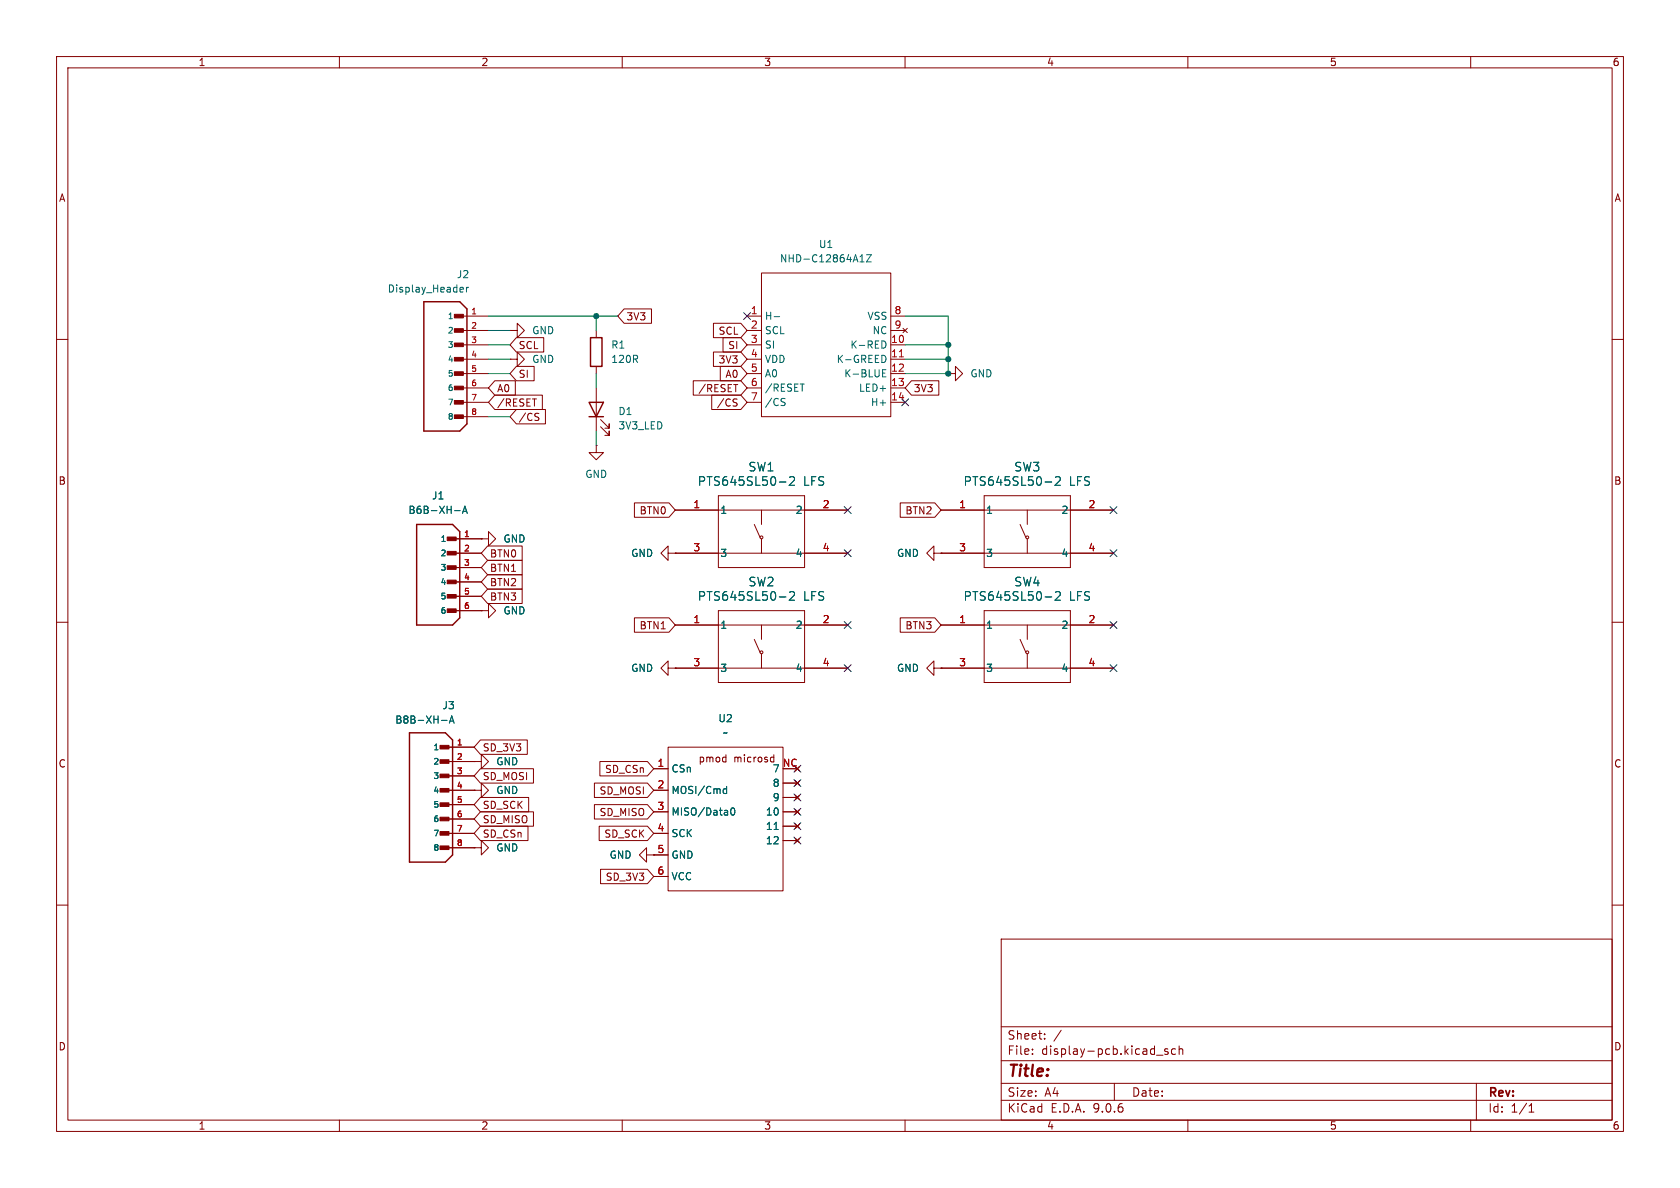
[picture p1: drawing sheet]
<svg xmlns="http://www.w3.org/2000/svg" width="297mm" height="210mm" viewBox="0 0 297 210" stroke-linecap="round" stroke-linejoin="round" font-family="sans-serif">
<g fill="none" stroke="#840000" stroke-width=".18">
<path d="M10 10h277v190h-277zM12 12h273v186h-273zM60 10v2M110 10v2M160 10v2M210 10v2M260 10v2M81.3 55.9h5.1M81.3 58.4h5.1M90.2 58.4h1.2v-1.2l1.3 1.2-1.3 1.3v-1.3M90.2 58.4h.1M91.3 59.7h4.8v2.5h-4.8l-1.1-1.2z"/>
<path d="M105.4 58.4v1.3M110.3 54.6h4.9v2.6h-4.9l-1.1-1.3zM126.1 57.1h4.9l1.1 1.3-1.1 1.3h-4.9zM127.8 59.7h3.2l1.1 1.3-1.1 1.2h-3.2zM132.1 55.9h2.5M132.1 58.4h2.5M134.6 48.3h22.9v25.4h-22.9zM157.5 55.9h2.5M157.5 58.4h2.5M159.6 58l.8 .8M160.4 58l-.8 .8M10 60h2"/>
<path d="M81.3 61h5.1M81.3 63.5h5.1M81.3 66h5.1M81.3 68.6h5.1M81.3 71.1h5.1M81.3 73.7h5.1M87.5 69.8h8.4v2.6h-8.4l-1.1-1.3zM87.5 67.3h3.6v2.6h-3.6l-1.1-1.3zM90.2 63.5h1.2v-1.3l1.3 1.3-1.3 1.3v-1.3M90.2 63.5h.1M91.3 64.8h3.1v2.5h-3.1l-1.1-1.3zM91.3 72.4h5.1v2.5h-5.1l-1.1-1.2z"/>
<path d="M94.1 70.5h.7M94.8 73.1h.5M95 73.7l.3 .3-.3 .3M105.4 78.7v1.3h1.3l-1.3 1.3-1.3-1.3h1.3M105.4 78.7h.1M105.4 64.8v1.2M105.4 68.6v7.6M106.2 75.4l1.5 1.6v-.8v.8h-.8M106.2 74.2l1.5 1.5v-.8v.8h-.8M122.6 67.3h8.4l1.1 1.3-1.1 1.3h-8.4zM125.8 69.8h5.2l1.1 1.3-1.1 1.3h-5.2zM126.1 62.2h4.9l1.1 1.3-1.1 1.3h-4.9z"/>
<path d="M127.3 64.8h3.7l1.1 1.2-1.1 1.3h-3.7zM129.7 68h.7M129.8 70.5l.5 .1M130.1 71.2l.2 .2-.2 .4M132.1 61h2.5M132.1 63.5h2.5M132.1 66h2.5M132.1 68.6h2.5M132.1 71.1h2.5M157.5 61h2.5M157.5 63.5h2.5M157.5 66h2.5"/>
<path d="M157.5 68.6h2.5M157.5 71.1h2.5M161.1 67.3h4.9v2.6h-4.9l-1.1-1.3zM167.6 66h1.3v-1.2l1.3 1.2-1.3 1.3v-1.3M167.6 66h.1M285 60h2M80 97.8h5.1M80 95.3h5.1M85.1 95.3h1.3v-1.3l1.2 1.3-1.2 1.2v-1.2M85.1 95.3h.1M86.2 96.5h6.1v2.6h-6.1l-1.1-1.3zM86.2 99.1h6.1v2.5h-6.1l-1.1-1.3z"/>
<path d="M112.2 88.9h6.1l1.1 1.3-1.1 1.2h-6.1zM118.1 97.8v-1.3l-1.3 1.3 1.3 1.3v-1.3h1.3M119.4 97.8h.1M119.4 90.2h30.5M119.4 97.8h30.5M127 87.6h15.2v12.7h-15.2zM133.3 92.7l1.1 2.3M134.6 90.2v2.5M134.6 95.3v2.5M159.1 88.9h6.2l1.1 1.3-1.1 1.2h-6.2zM165.1 97.8v-1.3l-1.3 1.3 1.3 1.3v-1.3h1.3M166.4 97.8h.1"/>
<path d="M166.4 90.2h30.4M166.4 97.8h30.4M174 87.6h15.2v12.7h-15.2zM180.3 92.7l1.1 2.3M181.6 90.2v2.5M181.6 95.3v2.5M10 110h2M80 100.3h5.1M80 108h5.1M80 102.9h5.1M80 105.4h5.1M85.1 108h1.3v-1.3l1.2 1.3-1.2 1.2v-1.2"/>
<path d="M85.1 108h.1M86.2 101.6h6.1v2.5h-6.1l-1.1-1.2zM86.2 104.1h6.1v2.6h-6.1l-1.1-1.3zM112.2 109.2h6.1l1.1 1.3-1.1 1.3h-6.1zM118.1 118.1v-1.3l-1.3 1.3 1.3 1.3v-1.3h1.3M119.4 118.1h.1M119.4 110.5h30.5M119.4 118.1h30.5M127 108h15.2v12.7h-15.2zM133.3 113l1.1 2.3M134.6 110.5v2.5M134.6 115.6v2.5"/>
<path d="M159.1 109.2h6.2l1.1 1.3-1.1 1.3h-6.2zM165.1 118.1v-1.3l-1.3 1.3 1.3 1.3v-1.3h1.3M166.4 118.1h.1M166.4 110.5h30.4M166.4 118.1h30.4M174 108h15.2v12.7h-15.2zM180.3 113l1.1 2.3M181.6 110.5v2.5M181.6 115.6v2.5M285 110h2M78.7 139.7h5.1M78.7 132.1h5.1"/>
<path d="M78.7 134.6h5.1M78.7 137.2h5.1M83.8 139.7h1.3v-1.3l1.3 1.3-1.3 1.3v-1.3M83.8 139.7h.1M83.8 134.6h1.3v-1.2l1.3 1.2-1.3 1.3v-1.3M83.8 134.6h.1M84.9 130.8h8.3v2.6h-8.3l-1.1-1.3zM84.9 135.9h9.4v2.5h-9.4l-1.1-1.2zM105.1 138.4h9.4l1.1 1.3-1.1 1.3h-9.4zM106 134.6h8.5l1.1 1.3-1.1 1.3h-8.5zM115.6 135.9h2.5M115.6 139.7h2.5"/>
<path d="M118.1 132.1h20.3v25.4h-20.3zM127.8 134.6l.2 .1 .3-.1M128.3 133.4v1.3M128.3 133.9l-.3-.1-.2 .2M136.8 133.9l-.4-.1-.2 .3 .1 .5h.5M136.8 133.4v1.3M138.4 138.4h2.6M140.6 138l.8 .8M141.4 138l-.8 .8M78.7 147.3h5.1M78.7 142.2h5.1M78.7 144.8h5.1"/>
<path d="M78.7 149.9h5.1M83.8 149.9h1.3v-1.3l1.3 1.3-1.3 1.2v-1.2M83.8 149.9h.1M84.9 141h8.6v2.5h-8.6l-1.1-1.3zM84.9 143.5h9.4v2.6h-9.4l-1.1-1.3zM84.9 146h8.4v2.6h-8.4l-1.1-1.3zM105.1 142.2h9.4l1.1 1.3-1.1 1.3h-9.4zM105.9 146h8.6l1.1 1.3-1.1 1.3h-8.6zM106.2 153.7h8.3l1.1 1.2-1.1 1.3h-8.3zM114.3 151.1v-1.2l-1.3 1.2 1.3 1.3v-1.3h1.3M115.6 151.1h.1M115.6 143.5h2.5"/>
<path d="M115.6 147.3h2.5M115.6 151.1h2.5M115.6 154.9h2.5M138.4 143.5h2.6M138.4 141h2.6M138.4 146.1h2.6M138.4 148.6h2.6M140.6 140.6l.8 .8M140.6 143.1l.8 .8M140.6 145.7l.8 .7M140.6 148.2l.8 .8M141.4 140.6l-.8 .8"/>
<path d="M141.4 143.1l-.8 .8M141.4 145.7l-.8 .7M141.4 148.2l-.8 .8M10 160h2M177 166h108v32h-108zM285 160h2M60 198v2M110 198v2M160 198v2M177 194.5h108M177 191.5h108M177 187.5h108"/>
<path d="M177 181.5h108M182.5 186.3v.1M182.5 185.5v.1M184.7 183.6v.1M184.7 182.8v.1M187.6 182.1l-1.3 2M197 191.5v3M204.5 186.5h1.1M206.5 185.5l-.4-.1-.2 .2 .1 .2 .5 .2v.3h-.6M207.8 185.5l-.4-.1-.3 .3v.4l.1 .2h.6M208.5 185.5l.2-.1 .3 .1 .1 .9M208.5 184.9v1.5"/>
<path d="M210 198v2M260 198v2M261 191.5v6.5M270.3 196.6h.9M270.3 195.5l.4-.4v1.5"/>
<circle cx="134.6" cy="95" r=".25"/>
<circle cx="181.6" cy="95" r=".25"/>
<circle cx="134.6" cy="115.3" r=".25"/>
<circle cx="181.6" cy="115.3" r=".25"/>
</g>
<path d="M74.9 53.3h6.4l1.2 1.3v20.3l-1.2 1.3h-6.4zM104.4 59.7h2v5.1h-2zM104.1 71.1h2.6l-1.3 2.6zM104.1 73.7h2.6M73.7 92.7h6.3l1.3 1.3v15.2l-1.3 1.3h-6.3zM72.4 129.5h6.3l1.3 1.3v20.3l-1.3 1.3h-6.3z" fill="none" stroke="#840000" stroke-width=".25"/>
<g fill="none" stroke="#006464" stroke-width=".18">
<path d="M81.5 50.8h.4v.3l-.6 .1M81.9 51.6h-.4M82.5 50.8v.8M82.8 50.8l-.3 .2M136.9 56h.9M152 46.3h.8M152.2 45.3l.2-.3v1.3M153.2 45h.8l-.8 1.3h.8M138.3 70.4l.5 .1M138.6 71.1l.2 .2-.2 .4M141.5 67.9h.7M156 66h.4"/>
<path d="M156.2 60.3a.68 .68 0 0 1 .4 .6 .68 .68 0 0 1-.4 .6M156.4 62.9l.2 .5-.2 .6M156.6 65.3h-.6v1.3h.6M80.4 90.3h.9M81.8 90.7l.4-1.2 .4 1.2M81.9 90.4h.6M137.8 85.2h1.1M139.6 84.4l.6-.1 .2 .1 .1 .3-1 1.1h1M184.8 85.2h1.1M186.6 84.4l.6-.1 .2 .1 .1 .3-1 1.1h1M137.8 105.5h1.1M139.6 104.7l.6-.1 .2 .1 .1 .3-1 1.1h1"/>
<path d="M184.8 105.5h1.1M186.6 104.7l.6-.1 .2 .1 .1 .3-1 1.1h1M78 127.3h1M79.4 127.8l.5-1.2 .4 1.2M79.6 127.5h.6M128.5 139v1.3M128.5 139.5l-.4-.1-.2 .3M127.9 140l.2 .3 .4-.1M129.3 142.9l.2-.1a.68 .68 0 0 1 .4 .7 .68 .68 0 0 1-.4 .6l-.2-.1-.1-.4zM136.9 146.6h.7"/>
</g>
<g fill="#840000" stroke="#840000" stroke-width=".18">
<path d="M80.3 55.6h1.6v.6h-1.6z"/>
<path d="M80.3 58.1h1.6v.6h-1.6z"/>
<path d="M80.3 60.6h1.6v.7h-1.6z"/>
<path d="M80.3 63.2h1.6v.6h-1.6z"/>
<path d="M80.3 65.7h1.6v.7h-1.6z"/>
<path d="M80.3 68.3h1.6v.6h-1.6z"/>
<path d="M80.3 70.8h1.6v.6h-1.6z"/>
<path d="M80.3 73.3h1.6v.7h-1.6z"/>
<path d="M77.8 131.8h1.6v.6h-1.6z"/>
<path d="M77.8 134.3h1.6v.6h-1.6z"/>
<path d="M77.8 136.8h1.6v.7h-1.6z"/>
<path d="M77.8 139.4h1.6v.6h-1.6z"/>
<path d="M77.8 141.9h1.6v.7h-1.6z"/>
<path d="M77.8 144.5h1.6v.6h-1.6z"/>
<path d="M77.8 147h1.6v.6h-1.6z"/>
<path d="M77.8 149.5h1.6v.7h-1.6z"/>
<path d="M79.1 94.9h1.5v.7h-1.5z"/>
<path d="M79.1 97.5h1.5v.6h-1.5z"/>
<path d="M79.1 100h1.5v.6h-1.5z"/>
<path d="M79.1 102.6h1.5v.6h-1.5z"/>
<path d="M79.1 105.1h1.5v.6h-1.5z"/>
<path d="M79.1 107.6h1.5v.7h-1.5z"/>
</g>
<path d="M159 63.1h.7" fill="none" stroke="#a90000" stroke-width=".18"/>
<path d="M86.4 55.9h22.8M86.4 58.4h3.8M105.4 55.9v2.5M160 55.9h7.6v10.1h-7.6M86.4 73.7h3.8M86.4 66h3.8M86.4 63.5h3.8M86.4 61h3.8M105.4 66v2.6M105.4 76.2v2.5M160 63.5h7.6M160 61h7.6" fill="none" stroke="#009600" stroke-width=".18"/>
<g fill="none" stroke="#000084" stroke-width=".18">
<path d="M131.5 55.3l1.2 1.2M132.7 55.3l-1.2 1.2M159.4 70.5l1.2 1.2M160.6 70.5l-1.2 1.2M149.3 97.2l1.2 1.2M149.3 89.6l1.2 1.2M150.5 97.2l-1.2 1.2M150.5 89.6l-1.2 1.2M196.2 97.2l1.3 1.2M196.2 89.6l1.3 1.2M197.5 89.6l-1.3 1.2M197.5 97.2l-1.3 1.2"/>
<path d="M149.3 109.9l1.2 1.2M149.3 117.5l1.2 1.2M150.5 109.9l-1.2 1.2M150.5 117.5l-1.2 1.2M196.2 117.5l1.3 1.2M196.2 109.9l1.3 1.2M197.5 117.5l-1.3 1.2M197.5 109.9l-1.3 1.2M140.4 135.3l1.2 1.2M140.4 137.8l1.2 1.2M141.6 135.3l-1.2 1.2M141.6 137.8l-1.2 1.2"/>
<path d="M140.4 142.9l1.2 1.2M140.4 145.4l1.2 1.3M140.4 140.4l1.2 1.2M140.4 148l1.2 1.2M141.6 142.9l-1.2 1.2M141.6 145.4l-1.2 1.3M141.6 140.4l-1.2 1.2M141.6 148l-1.2 1.2"/>
</g>
<g fill="#009600" stroke="#009600" stroke-width=".18">
<circle cx="167.6" cy="66" r=".46"/>
<circle cx="167.6" cy="61" r=".46"/>
<circle cx="167.6" cy="63.5" r=".46"/>
<circle cx="105.4" cy="55.9" r=".46"/>
</g>
<text font-size="2.8" fill="#840000" x="178" y="190.9">Title:</text>
<g font-size="2.1" fill="#006464">
<text x="132.2" y="83.5">SW1</text>
<text x="179.2" y="83.5">SW3</text>
<text x="123.3" y="86.1">PTS645SL50-2</text>
<text x="142" y="86.1">LFS</text>
<text x="170.2" y="86.1">PTS645SL50-2</text>
<text x="189" y="86.1">LFS</text>
<text x="123.3" y="106.4">PTS645SL50-2</text>
<text x="132.2" y="103.9">SW2</text>
<text x="142" y="106.4">LFS</text>
<text x="170.2" y="106.4">PTS645SL50-2</text>
<text x="179.2" y="103.9">SW4</text>
<text x="189" y="106.4">LFS</text>
</g>
<g font-size="2.1" fill="#840000">
<text x="178" y="184">Sheet:</text>
<text x="178" y="186.7">File:</text>
<text x="184.1" y="186.7">display-pcb.kicad_sch</text>
<text x="178" y="196.9">KiCad</text>
<text x="178" y="194.1">Size:</text>
<text x="184.7" y="194.1">A4</text>
<text x="185.7" y="196.9">E.D.A.</text>
<text x="193.3" y="196.9">9.0.6</text>
<text x="200" y="194.1">Date:</text>
<text x="263" y="194.3">Rev:</text>
<text x="263" y="196.9">Id:</text>
<text x="267.1" y="196.9">1/1</text>
</g>
<g font-size="1.8" fill="#840000">
<text x="35" y="11.9">1</text>
<text x="85" y="11.9">2</text>
<text x="135" y="11.9">3</text>
<text x="185" y="11.9">4</text>
<text x="235" y="11.9">5</text>
<text x="285" y="11.9">6</text>
<text x="10.3" y="35.9">A</text>
<text x="285.3" y="35.9">A</text>
<text x="110.6" y="56.8">3V3</text>
<text x="126.9" y="59.4">SCL</text>
<text x="91.6" y="61.9">SCL</text>
<text x="126.9" y="64.5">3V3</text>
<text x="128.6" y="61.9">SI</text>
<text x="87.8" y="69.5">A0</text>
<text x="91.6" y="67">SI</text>
<text x="123.4" y="69.5">/RESET</text>
<text x="128.1" y="67">A0</text>
<text x="161.4" y="69.5">3V3</text>
<text x="87.8" y="72.1">/RESET</text>
<text x="91.6" y="74.6">/CS</text>
<text x="126.6" y="72.1">/CS</text>
<text x="10.3" y="85.9">B</text>
<text x="285.3" y="85.9">B</text>
<text x="113" y="91.1">BTN0</text>
<text x="160" y="91.1">BTN2</text>
<text x="86.5" y="98.7">BTN0</text>
<text x="86.5" y="101.3">BTN1</text>
<text x="86.5" y="103.8">BTN2</text>
<text x="86.5" y="106.4">BTN3</text>
<text x="113" y="111.4">BTN1</text>
<text x="160" y="111.4">BTN3</text>
<text x="10.3" y="135.9">C</text>
<text x="85.2" y="133">SD_3V3</text>
<text x="106.9" y="136.8">SD_CSn</text>
<text x="122.9" y="135">pmod</text>
<text x="129.2" y="135">microsd</text>
<text x="285.3" y="135.9">C</text>
<text x="85.2" y="143.2">SD_SCK</text>
<text x="85.2" y="138.1">SD_MOSI</text>
<text x="105.9" y="140.7">SD_MOSI</text>
<text x="85.2" y="145.7">SD_MISO</text>
<text x="85.2" y="148.3">SD_CSn</text>
<text x="105.9" y="144.5">SD_MISO</text>
<text x="106.7" y="148.3">SD_SCK</text>
<text x="107" y="155.9">SD_3V3</text>
<text x="10.3" y="185.9">D</text>
<text x="285.3" y="185.9">D</text>
<text x="35" y="199.9">1</text>
<text x="85" y="199.9">2</text>
<text x="135" y="199.9">3</text>
<text x="185" y="199.9">4</text>
<text x="235" y="199.9">5</text>
<text x="285" y="199.9">6</text>
</g>
<g font-size="1.8" fill="#006464">
<text x="137.8" y="46.6">NHD-C12864A1Z</text>
<text x="144.7" y="44">U1</text>
<text x="68.5" y="51.9">Display_Header</text>
<text x="80.7" y="49.4">J2</text>
<text x="94" y="59.3">GND</text>
<text x="135.1" y="56.7">H-</text>
<text x="135.1" y="59.3">SCL</text>
<text x="153.3" y="56.7">VSS</text>
<text x="154.2" y="59.3">NC</text>
<text x="94" y="64.4">GND</text>
<text x="108" y="61.8">R1</text>
<text x="108" y="64.4">120R</text>
<text x="135.1" y="61.8">SI</text>
<text x="135.1" y="64.4">VDD</text>
<text x="147.8" y="64.4">K-GREED</text>
<text x="150.2" y="61.8">K-RED</text>
<text x="135.1" y="66.9">A0</text>
<text x="135.1" y="69.4">/RESET</text>
<text x="135.1" y="72">/CS</text>
<text x="149.1" y="66.9">K-BLUE</text>
<text x="151.7" y="69.4">LED+</text>
<text x="153.9" y="72">H+</text>
<text x="171.5" y="66.9">GND</text>
<text x="109.2" y="73.6">D1</text>
<text x="109.2" y="76.1">3V3_LED</text>
<text x="76.3" y="88.5">J1</text>
<text x="103.4" y="84.7">GND</text>
<text x="72.1" y="91">B6B-XH-A</text>
<text x="127.3" y="91">1</text>
<text x="140.6" y="91">2</text>
<text x="174.2" y="91">1</text>
<text x="187.6" y="91">2</text>
<text x="88.9" y="96.1">GND</text>
<text x="111.5" y="98.7">GND</text>
<text x="127.3" y="98.7">3</text>
<text x="140.6" y="98.7">4</text>
<text x="158.5" y="98.7">GND</text>
<text x="174.2" y="98.7">3</text>
<text x="187.6" y="98.7">4</text>
<text x="88.9" y="108.8">GND</text>
<text x="127.3" y="111.4">1</text>
<text x="140.6" y="111.4">2</text>
<text x="174.2" y="111.4">1</text>
<text x="187.6" y="111.4">2</text>
<text x="111.5" y="119">GND</text>
<text x="127.3" y="119">3</text>
<text x="140.6" y="119">4</text>
<text x="158.5" y="119">GND</text>
<text x="174.2" y="119">3</text>
<text x="187.6" y="119">4</text>
<text x="78.1" y="125.6">J3</text>
<text x="69.8" y="128.1">B8B-XH-A</text>
<text x="126.9" y="127.9">U2</text>
<text x="127.7" y="130.4">~</text>
<text x="87.6" y="135.5">GND</text>
<text x="118.6" y="136.8">CSn</text>
<text x="136.5" y="136.8">7</text>
<text x="87.6" y="140.6">GND</text>
<text x="118.6" y="140.6">MOSI/Cmd</text>
<text x="136.5" y="139.3">8</text>
<text x="136.5" y="141.8">9</text>
<text x="118.6" y="144.4">MISO/Data0</text>
<text x="118.6" y="148.2">SCK</text>
<text x="135.3" y="144.4">10</text>
<text x="135.3" y="146.9">11</text>
<text x="135.3" y="149.5">12</text>
<text x="87.6" y="150.7">GND</text>
<text x="107.7" y="152">GND</text>
<text x="118.6" y="152">GND</text>
<text x="118.6" y="155.8">VCC</text>
</g>
<g font-size="1.8" fill="#a90000">
<text x="132.6" y="55.6">1</text>
<text x="132.6" y="58.2">2</text>
<text x="158" y="55.6">8</text>
<text x="158" y="58.2">9</text>
<text x="132.6" y="60.7">3</text>
<text x="132.6" y="63.2">4</text>
<text x="132.6" y="65.8">5</text>
<text x="157.4" y="60.7">10</text>
<text x="157.4" y="63.2">11</text>
<text x="157.4" y="65.8">12</text>
<text x="132.6" y="68.3">6</text>
<text x="132.6" y="70.9">7</text>
<text x="157.4" y="68.3">13</text>
<text x="157.4" y="70.9">14</text>
<text x="122.5" y="89.9">1</text>
<text x="145.3" y="89.9">2</text>
<text x="169.5" y="89.9">1</text>
<text x="192.3" y="89.9">2</text>
<text x="122.5" y="97.5">3</text>
<text x="145.3" y="97.5">4</text>
<text x="169.5" y="97.5">3</text>
<text x="192.3" y="97.5">4</text>
<text x="122.5" y="110.2">1</text>
<text x="145.3" y="110.2">2</text>
<text x="169.5" y="110.2">1</text>
<text x="192.3" y="110.2">2</text>
<text x="122.5" y="117.9">3</text>
<text x="145.3" y="117.9">4</text>
<text x="169.5" y="117.9">3</text>
<text x="192.3" y="117.9">4</text>
<text x="116.1" y="135.6">1</text>
<text x="138.3" y="135.6">NC</text>
<text x="116.1" y="139.4">2</text>
<text x="116.1" y="143.3">3</text>
<text x="116.1" y="147.1">4</text>
<text x="116.1" y="150.9">5</text>
<text x="116.1" y="154.7">6</text>
</g>
<g font-size="1.4" fill="#006464">
<text x="79" y="56.6">1</text>
<text x="79" y="59.2">2</text>
<text x="79" y="61.7">3</text>
<text x="79" y="64.2">4</text>
<text x="79" y="66.8">5</text>
<text x="79" y="69.3">6</text>
<text x="79" y="71.9">7</text>
<text x="79" y="74.4">8</text>
<text x="77.8" y="96">1</text>
<text x="77.8" y="98.5">2</text>
<text x="77.8" y="101.1">3</text>
<text x="77.8" y="103.6">4</text>
<text x="77.8" y="106.1">5</text>
<text x="77.8" y="108.7">6</text>
<text x="76.5" y="132.8">1</text>
<text x="76.5" y="135.4">2</text>
<text x="76.5" y="137.9">3</text>
<text x="76.5" y="140.4">4</text>
<text x="76.5" y="143">5</text>
<text x="76.5" y="145.5">6</text>
<text x="76.5" y="148.1">7</text>
<text x="76.5" y="150.6">8</text>
</g>
<g font-size="1.4" fill="#a90000">
<text x="83.2" y="55.6">1</text>
<text x="83.2" y="58.2">2</text>
<text x="83.2" y="60.7">3</text>
<text x="83.2" y="63.2">4</text>
<text x="83.2" y="65.8">5</text>
<text x="83.2" y="68.3">6</text>
<text x="83.2" y="70.9">7</text>
<text x="83.2" y="73.4">8</text>
<text x="81.9" y="95">1</text>
<text x="81.9" y="97.5">2</text>
<text x="81.9" y="100.1">3</text>
<text x="81.9" y="102.6">4</text>
<text x="81.9" y="105.2">5</text>
<text x="81.9" y="107.7">6</text>
<text x="80.7" y="131.8">1</text>
<text x="80.7" y="134.4">2</text>
<text x="80.7" y="136.9">3</text>
<text x="80.7" y="139.4">4</text>
<text x="80.7" y="142">5</text>
<text x="80.7" y="144.5">6</text>
<text x="80.7" y="147.1">7</text>
<text x="80.7" y="149.6">8</text>
</g>
</svg>
